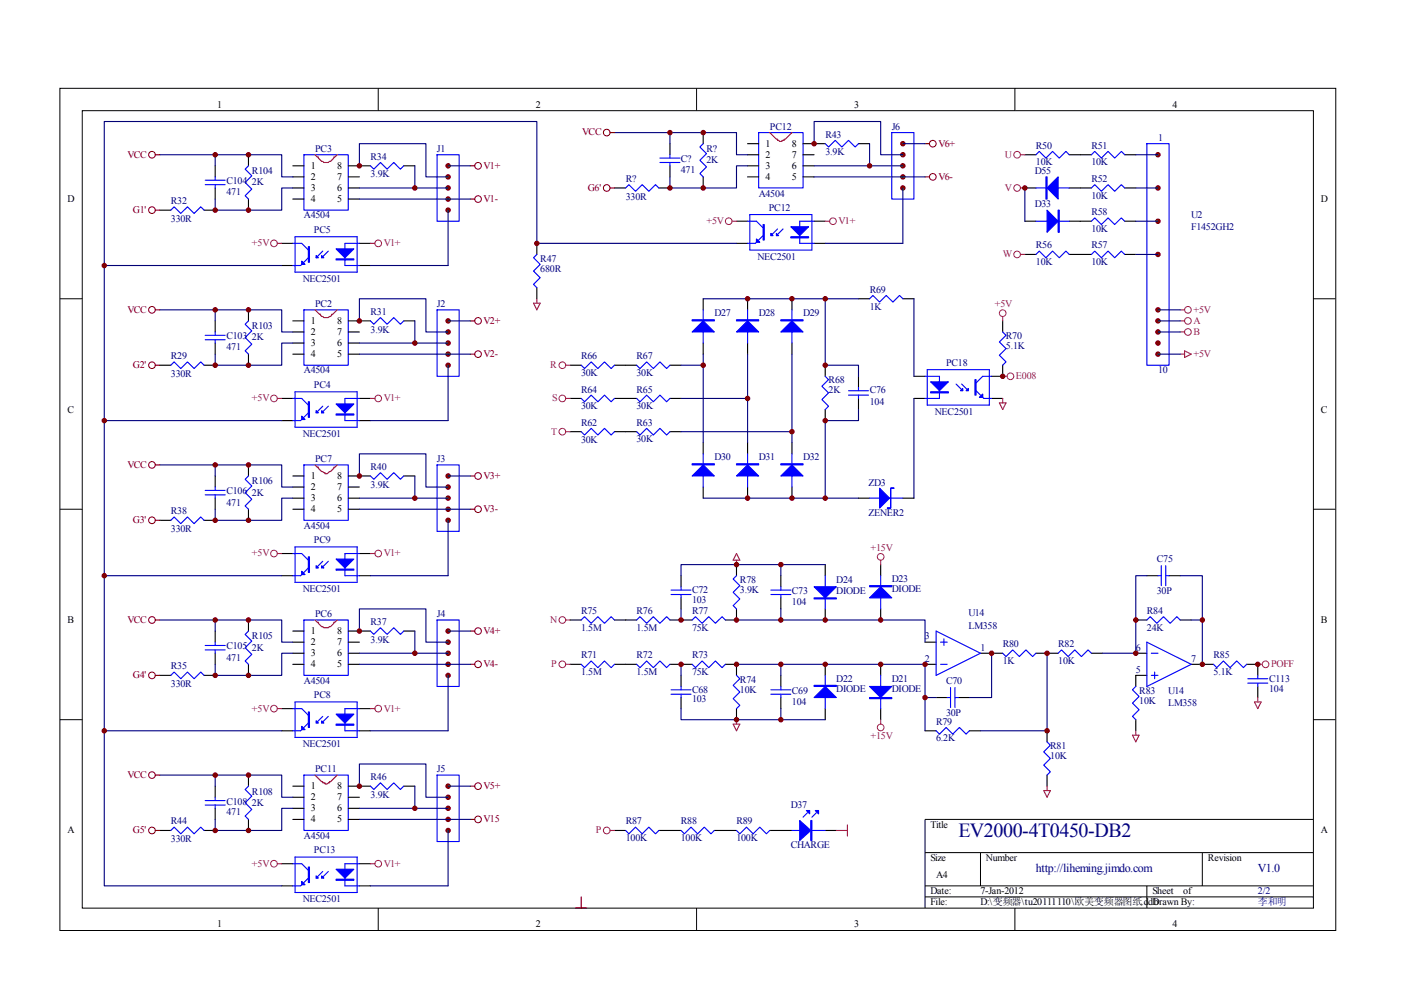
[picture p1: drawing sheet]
<svg xmlns="http://www.w3.org/2000/svg" width="297mm" height="210mm" viewBox="0 0 297 210" stroke-linecap="round" stroke-linejoin="round" font-family="sans-serif">
<g fill="none" stroke="#000" stroke-width=".21">
<path d="M12.7 18.7h270.5v178.6h-270.5zM80.2 18.7v4.7M147.7 18.7v4.7M215.2 18.7v4.7M17.4 23.5h261.1v169h-261.1zM12.7 63.3h4.7M278.4 63.3h4.7M12.7 108h4.7M278.4 108h4.7M12.7 152.6h4.7M278.4 152.6h4.7M278.4 173.7h-82.3v18.8"/>
<path d="M80.2 192.5v4.7M147.7 192.5v4.7M196.1 180.8h82.3M196.1 187.8h82.3M196.1 190.2h82.3M207.9 180.8v7M215.2 192.5v4.7M243.2 187.8v4.7M254.9 180.8v7"/>
</g>
<g fill="none" stroke="#00f" stroke-width=".23">
<path d="M43.5 38.2h4.2M43.5 39.2h4.2M45.6 37.5v.7M45.6 39.2v.7M52.7 35.2l-.7 .7 1.4 1.4-1.4 1.4 1.4 1.4-1.4 1.4 .7 .7M64.4 32.8h9.4v11.8h-9.4zM78.5 35.2l.8 .7 1.4-1.4 1.4 1.4 1.4-1.4 1.4 1.4 .7-.7M92.7 32.8h4.7v14.1h-4.7zM132.6 39.9l.7-.7 1.4 1.4 1.5-1.4 1.4 1.4 1.4-1.4 .7 .7M139.9 33.5h4.3M139.9 34.5h4.3M142 32.8v.7"/>
<path d="M142 34.5v.7M149.1 30.5l-.7 .7 1.4 1.4-1.4 1.4 1.4 1.4-1.4 1.4 .7 .7M160.9 28.1h9.4v11.8h-9.4zM175 30.5l.7 .7 1.4-1.4 1.4 1.4 1.4-1.4 1.4 1.4 .7-.7M189.1 28.1h4.7v14.1h-4.7zM219.6 32.8l.8-.7 1.4 1.4 1.4-1.4 1.4 1.4 1.4-1.4 .7 .7M219.6 39.9h7.1M231.4 32.8l.7-.7 1.4 1.4 1.4-1.4 1.4 1.4 1.4-1.4 .8 .7M231.4 39.9l.7-.7 1.4 1.4 1.4-1.4 1.4 1.4 1.4-1.4 .8 .7M243.2 30.5h4.7v46.9h-4.7zM36.2 44.6l.7-.7 1.4 1.4 1.4-1.4 1.5 1.4 1.4-1.4 .7 .7M62.1 51.6h1.9l1.4 1.4"/>
<path d="M62.6 50.2h13.1v7.5h-13.1zM65.4 54.7l-1.7 1.6h-1.6M68.4 53.2l-1.4 1.5M69.6 53.2l-1.4 1.5M76.2 51.6h-3.1v4.7h3.1M113.8 53.9l-.7 .8 1.4 1.4-1.4 1.4 1.4 1.4-1.4 1.4 .7 .7M158.5 46.9h1.9l1.4 1.4M159 45.5h13.1v7.5h-13.1zM161.8 50l-1.7 1.6h-1.6M164.9 48.5l-1.5 1.5M166 48.5l-1.4 1.5M172.6 46.9h-3v4.7h3"/>
<path d="M219.6 53.9l.8-.7 1.4 1.5 1.4-1.5 1.4 1.5 1.4-1.5 .7 .7M219.6 46.9h7.1M231.4 53.9l.7-.7 1.4 1.5 1.4-1.5 1.4 1.5 1.4-1.5 .8 .7M231.4 46.9l.7-.7 1.4 1.4 1.4-1.4 1.4 1.4 1.4-1.4 .8 .7M36.2 77.4l.7-.7 1.4 1.4 1.4-1.4 1.5 1.4 1.4-1.4 .7 .7M43.5 71.1h4.2M43.5 72h4.2M45.6 70.4v.7M45.6 72v.7M52.7 68l-.7 .7 1.4 1.5-1.4 1.4 1.4 1.4-1.4 1.4 .7 .7M64.4 65.7h9.4v11.7h-9.4zM78.5 68l.8 .7 1.4-1.4 1.4 1.4 1.4-1.4 1.4 1.4 .7-.7"/>
<path d="M92.7 65.7h4.7v14.1h-4.7zM123.2 77.4l.7 .7 1.4-1.4 1.5 1.4 1.4-1.4 1.4 1.4 .7-.7M135 77.4l.7 .7 1.4-1.4 1.4 1.4 1.4-1.4 1.4 1.4 .7-.7M149.1 65.7v7M158.5 65.7v7M167.9 65.7v7M175 79.8l.7 .7-1.4 1.4 1.4 1.4-1.4 1.4 1.4 1.4-.7 .7M184.4 63.3l.7-.7 1.4 1.4 1.4-1.4 1.4 1.4 1.4-1.4 .7 .7M196.1 79.8h3.1v4.7h-3.1M196.6 78.4h13.2v7.5h-13.2zM210.2 79.8h-1.8l-1.5 1.4M212.6 70.4l.7 .7-1.4 1.4 1.4 1.4-1.4 1.4 1.4 1.4-.7 .7"/>
<path d="M62.1 84.5h1.9l1.4 1.4M62.6 83.1h13.1v7.5h-13.1zM64.4 98.6h9.4v11.7h-9.4zM65.4 87.5l-1.7 1.7h-1.6M68.4 86.1l-1.4 1.4M69.6 86.1l-1.4 1.4M76.2 84.5h-3.1v4.7h3.1M92.7 98.6h4.7v14.1h-4.7zM123.2 91.5l.7 .7 1.4-1.4 1.5 1.4 1.4-1.4 1.4 1.4 .7-.7M123.2 84.5l.7 .7 1.4-1.4 1.5 1.4 1.4-1.4 1.4 1.4 .7-.7M135 91.5l.7 .7 1.4-1.4 1.4 1.4 1.4-1.4 1.4 1.4 .7-.7M135 84.5l.7 .7 1.4-1.4 1.4 1.4 1.4-1.4 1.4 1.4 .7-.7"/>
<path d="M149.1 96.2v7.1M158.5 96.2v7.1M167.9 96.2v7.1M179.9 82.8h4.2M179.9 83.8h4.2M182 82.1v.7M182 83.8v.7M202.7 81.4l1.4 1.4M203.9 81.4l1.4 1.4M206.9 82.8l1.7 1.7h1.6M36.2 110.3l.7-.7 1.4 1.4 1.4-1.4 1.5 1.4 1.4-1.4 .7 .7M43.5 104h4.2"/>
<path d="M43.5 104.9h4.2M45.6 103.3v.7M45.6 104.9v.7M52.7 100.9l-.7 .7 1.4 1.4-1.4 1.4 1.4 1.5-1.4 1.4 .7 .7M62.1 117.4h1.9l1.4 1.4M62.6 116h13.1v7.5h-13.1zM68.4 119l-1.4 1.4M69.6 119l-1.4 1.4M76.2 117.4h-3.1v4.7h3.1M78.5 100.9l.8 .7 1.4-1.4 1.4 1.4 1.4-1.4 1.4 1.4 .7-.7M184.4 105.6h7M246.2 119.9v4.3"/>
<path d="M247.2 119.9v4.3M43.5 136.9h4.2M43.5 137.8h4.2M45.6 136.2v.7M45.6 137.8v.7M52.7 133.8l-.7 .7 1.4 1.4-1.4 1.4 1.4 1.4-1.4 1.4 .7 .8M64.4 131.5h9.4v11.7h-9.4zM65.4 120.4l-1.7 1.7h-1.6M78.5 133.8l.8 .7 1.4-1.4 1.4 1.4 1.4-1.4 1.4 1.4 .7-.7M92.7 131.5h4.7v14h-4.7zM123.2 131.5l.7-.7 1.4 1.4 1.5-1.4 1.4 1.4 1.4-1.4 .7 .7M135 131.5l.7-.7 1.4 1.4 1.4-1.4 1.4 1.4 1.4-1.4 .7 .7"/>
<path d="M142.3 126.1h4.2M142.3 125.1h4.2M144.4 124.4v.7M144.4 126.1v.7M146.7 131.5l.7-.7 1.5 1.4 1.4-1.4 1.4 1.4 1.4-1.4 .7 .7M156.2 122.1l-.8 .7 1.5 1.4-1.5 1.4 1.5 1.4-1.5 1.4 .8 .7M163.4 126.1h4.3M163.4 125.1h4.3M165.6 124.4v.7M165.6 126.1v.7M175 122.1v7M186.7 122.1v7"/>
<path d="M198.5 133.8l9.4 4.7-9.4 4.7zM199.4 136.2h1.4M200.1 135.4v1.5M212.6 138.5l.7 .7 1.4-1.4 1.4 1.4 1.4-1.4 1.4 1.4 .7-.7M224.3 138.5l.8-.7 1.4 1.4 1.4-1.4 1.4 1.4 1.4-1.4 .7 .7M243.2 131.5l.7-.7 1.4 1.4 1.4-1.4 1.4 1.4 1.4-1.4 .7 .7M243.2 136.2l9.4 4.7-9.4 4.6zM244.1 138.5h1.4M245.5 122.1h.7M247.2 122.1h.7M36.2 143.2l.7-.7 1.4 1.4 1.4-1.4 1.5 1.4 1.4-1.4 .7 .7M62.1 150.2h1.9l1.4 1.5"/>
<path d="M62.6 148.8h13.1v7.6h-13.1zM65.4 153.3l-1.7 1.6h-1.6M68.4 151.9l-1.4 1.4M69.6 151.9l-1.4 1.4M76.2 150.2h-3.1v4.7h3.1M123.2 140.9l.7 .7 1.4-1.5 1.5 1.5 1.4-1.5 1.4 1.5 .7-.7M135 140.9l.7 .7 1.4-1.5 1.4 1.5 1.4-1.5 1.4 1.5 .7-.7M142.3 147.2h4.2M142.3 146.3h4.2M144.4 145.5v.8M144.4 147.2v.7M146.7 140.9l.7 .7 1.5-1.5 1.4 1.5 1.4-1.5 1.4 1.5 .7-.7"/>
<path d="M156.2 143.2l.7 .7-1.5 1.4 1.5 1.4-1.5 1.4 1.5 1.4-.7 .7M163.4 147.2h4.3M163.4 146.3h4.3M165.6 145.5v.8M165.6 147.2v.7M175 143.2v7M186.7 143.2v7M198.5 154.9l.7 .7 1.4-1.4 1.4 1.4 1.4-1.4 1.4 1.4 .7-.7M199.4 140.9h1.4M200.8 147.9h.7M201.5 145.8v4.2M202.5 147.9h.7"/>
<path d="M202.5 145.8v4.2M222 157.3l.7 .7-1.4 1.4 1.4 1.4-1.4 1.4 1.4 1.4-.7 .7M240.8 145.5l-.7 .8 1.4 1.4-1.4 1.4 1.4 1.4-1.4 1.4 .7 .7M244.1 143.2h1.4M244.8 142.5v1.4M257.3 140.9l.7 .7 1.4-1.5 1.4 1.5 1.4-1.5 1.4 1.5 .7-.7M264.6 143.9h4.2M264.6 144.8h4.2M266.7 143.2v.7M266.7 144.8v.7M36.2 176.1l.7-.7 1.4 1.4 1.4-1.4 1.5 1.4 1.4-1.4 .7 .7M43.5 169.7h4.2"/>
<path d="M43.5 170.7h4.2M45.6 169v.7M45.6 170.7v.7M52.7 166.7l-.7 .7 1.4 1.4-1.4 1.4 1.4 1.4-1.4 1.4 .7 .7M64.4 164.3h9.4v11.8h-9.4zM78.5 166.7l.8 .7 1.4-1.4 1.4 1.4 1.4-1.4 1.4 1.4 .7-.7M92.7 164.3h4.7v14.1h-4.7zM132.6 176.1l.7 .7 1.4-1.4 1.5 1.4 1.4-1.4 1.4 1.4 .7-.7M144.4 176.1l.7 .7 1.4-1.4 1.4 1.4 1.4-1.4 1.4 1.4 .7-.7M156.2 176.1l.7 .7 1.4-1.4 1.4 1.4 1.4-1.4 1.4 1.4 .7-.7M167.9 176.1h7.1M171.2 172.3l-.9 1"/>
<path d="M173.1 172.3l-1 1M62.1 183.1h1.9l1.4 1.4M62.6 181.7h13.1v7.5h-13.1zM65.4 186.2l-1.7 1.6h-1.6M68.4 184.8l-1.4 1.4M69.6 184.8l-1.4 1.4M76.2 183.1h-3.1v4.7h3.1"/>
</g>
<g fill="none" stroke="#000" stroke-width=".23">
<path d="M45.6 35.2v2.3M45.6 39.9v2.3M52.7 32.8v2.4M62.1 35.2h2.3M62.1 37.5h2.3M62.1 39.9h2.3M73.8 35.2h4.7M73.8 37.5h2.4M73.8 39.9h2.4M85.6 35.2h2.4M130.3 39.9h2.3M139.7 39.9h2.3"/>
<path d="M142 30.5v2.3M142 35.2v2.3M149.1 28.1v2.4M149.1 37.5v2.4M158.5 35.2h2.4M158.5 37.5h2.4M158.5 30.5h2.4M158.5 32.8h2.4M170.3 35.2h2.3M170.3 37.5h2.3M170.3 30.5h4.7M170.3 32.8h2.3"/>
<path d="M182 30.5h2.4M217.3 39.9h2.3M217.3 32.8h2.3M226.7 39.9h4.7M226.7 32.8h4.7M238.5 39.9h2.3M238.5 32.8h2.3M33.9 44.6h2.3M43.3 44.6h2.3M52.7 42.2v2.4M59.7 51.6h2.4M59.7 56.3h2.4"/>
<path d="M62.1 42.2h2.3M73.8 42.2h2.4M76.2 51.6h2.3M76.2 56.3h2.3M113.8 51.6v2.3M156.2 51.6h2.3M156.2 46.9h2.3M172.6 51.6h2.4M172.6 46.9h2.4M217.3 46.9h2.3M217.3 53.9h2.3M226.7 46.9h4.7"/>
<path d="M226.7 53.9h4.7M238.5 46.9h2.3M238.5 53.9h2.3M33.9 77.4h2.3M43.3 77.4h2.3M45.6 68v2.4M45.6 72.7v2.4M52.7 65.7v2.3M52.7 75.1v2.3M62.1 68h2.3M62.1 70.4h2.3M62.1 72.7h2.3"/>
<path d="M62.1 75.1h2.3M73.8 68h4.7M73.8 70.4h2.4M73.8 72.7h2.4M73.8 75.1h2.4M85.6 68h2.4M113.8 61v2.3M120.9 77.4h2.3M130.3 77.4h4.7M142 77.4h2.4M149.1 63.3v2.4M149.1 72.7v2.4"/>
<path d="M158.5 63.3v2.4M158.5 72.7v2.4M167.9 63.3v2.4M167.9 72.7v2.4M175 77.4v2.4M182 63.3h2.4M182 79.8v2.3M191.4 63.3h2.4M193.8 79.8h2.3M212.6 68v2.4M212.6 77.4v2.4h-2.4M52.7 98.6v2.3"/>
<path d="M59.7 84.5h2.4M59.7 89.2h2.4M76.2 84.5h2.3M76.2 89.2h2.3M120.9 84.5h2.3M120.9 91.5h2.3M130.3 84.5h4.7M130.3 91.5h4.7M142 84.5h2.4M142 91.5h2.4M149.1 93.9v2.3M158.5 93.9v2.3"/>
<path d="M167.9 93.9v2.3M175 86.8v2.4M182 84.5v2.3M193.8 84.5h2.3M210.2 84.5h2.4M33.9 110.3h2.3M43.3 110.3h2.3M45.6 100.9v2.4M45.6 105.6v2.4M52.7 108v2.3M59.7 117.4h2.4M62.1 100.9h2.3"/>
<path d="M62.1 103.3h2.3M62.1 105.6h2.3M62.1 108h2.3M73.8 100.9h4.7M73.8 103.3h2.4M73.8 105.6h2.4M73.8 108h2.4M76.2 117.4h2.3M85.6 100.9h2.4M149.1 103.3v2.3M156.2 119.7v2.4M158.5 103.3v2.3"/>
<path d="M167.9 103.3v2.3M175 119.7v2.4M182 105.6h2.4M186.7 119.7v2.4M191.4 105.6h2.4M45.6 133.8v2.4M45.6 138.5v2.4M52.7 131.5v2.3M59.7 122.1h2.4M62.1 133.8h2.3M62.1 136.2h2.3M62.1 138.5h2.3"/>
<path d="M73.8 133.8h4.7M73.8 136.2h2.4M73.8 138.5h2.4M76.2 122.1h2.3M85.6 133.8h2.4M120.9 131.5h2.3M130.3 131.5h4.7M142 131.5h4.7M144.4 122.1v2.3M144.4 126.8v2.3M156.2 129.1v2.4h-2.4M165.6 122.1v2.3"/>
<path d="M165.6 126.8v2.3M175 129.1v2.4M186.7 129.1v2.4M196.1 136.2h2.4M207.9 138.5h4.7M219.6 138.5h4.7M231.4 138.5h2.4M240.8 138.5h2.4M240.8 131.5h2.4M243.2 122.1h2.3M247.9 122.1h2.3M250.2 131.5h2.4"/>
<path d="M33.9 143.2h2.3M43.3 143.2h2.3M52.7 140.9v2.3M59.7 150.2h2.4M59.7 154.9h2.4M62.1 140.9h2.3M73.8 140.9h2.4M76.2 150.2h2.3M76.2 154.9h2.3M120.9 140.9h2.3M130.3 140.9h4.7M142 140.9h4.7"/>
<path d="M144.4 143.2v2.3M144.4 147.9v2.3M153.8 140.9h2.4v2.3M156.2 150.2v2.4M165.6 143.2v2.3M165.6 147.9v2.3M175 140.9v2.3M175 150.2v2.4M186.7 140.9v2.3M186.7 150.2v2.4M196.1 140.9h2.4M196.1 154.9h2.4"/>
<path d="M198.5 147.9h2.3M203.2 147.9h2.3M205.5 154.9h2.4M222 154.9v2.4M240.8 152.6v2.3M243.2 143.2h-2.4v2.3M252.6 140.9h4.7M264.3 140.9h2.4v2.3M266.7 145.5v2.4M33.9 176.1h2.3M43.3 176.1h2.3M45.6 166.7v2.3"/>
<path d="M45.6 171.4v2.3M52.7 164.3v2.4M52.7 173.7v2.4M62.1 166.7h2.3M62.1 169h2.3M62.1 171.4h2.3M62.1 173.7h2.3M73.8 166.7h4.7M73.8 169h2.4M73.8 171.4h2.4M73.8 173.7h2.4M85.6 166.7h2.4"/>
<path d="M130.3 176.1h2.3M139.7 176.1h4.7M151.4 176.1h4.8M163.2 176.1h4.7M175 176.1h2.3M222 164.3v2.4M59.7 183.1h2.4M59.7 187.8h2.4M76.2 183.1h2.3M76.2 187.8h2.3"/>
</g>
<path d="M66.8 32.8l.5 .5h.2a1.74 1.74 0 0 0 1.6 1.2 1.74 1.74 0 0 0 1.7-1.2h.2l.5-.5M163.2 28.1l1.4 1.4h.3v.3l.4 .2h.5v-.2h.5v-.3h.2l1.4-1.4M66.8 65.7l.9 .9h.3a1.17 1.17 0 0 0 1.8 .5h.3l.2-.5h.2l1-.9M66.8 98.6l.5 .4h.2v.3l.7 .7 .7 .2v.2a.75 .75 0 0 0 .9-.4h.3l.7-.7v-.3h.2l.5-.4M66.8 131.5l.5 .4h.2a1.74 1.74 0 0 0 1.6 1.2 1.74 1.74 0 0 0 1.7-1.2h.2l.5-.4M66.8 164.3l1.4 1.4h.2v.3h.5v.2h.5l.4-.2v-.3h.3l1.4-1.4" fill="none" stroke="#f00" stroke-width=".23"/>
<g fill="none" stroke="#000080" stroke-width=".23">
<path d="M33.9 32.8h25.8v4.7h2.4M45.6 32.8v2.4M62.1 39.9h-2.4v4.7h-14.1v-2.4M76.2 35.2v-4.7h14.1v7h4.7M76.2 39.9h18.8M88 35.2v4.7M95 35.2h4.7M130.3 28.1h25.9v4.7h2.3M142 28.1v2.4M158.5 35.2h-2.3v4.7h-14.2v-2.4M172.6 30.5v-4.7h14.1v7h4.7M172.6 35.2h18.8"/>
<path d="M172.6 37.5h23.5M184.4 30.5v4.7M191.4 30.5h4.7M191.4 39.9v11.7h-16.4M217.3 39.9v7M240.8 39.9h4.7M240.8 32.8h4.7M59.7 56.3h-37.6v131.5h37.6M76.2 42.2h23.5M95 44.6v11.7h-16.5M156.2 51.6h-42.4v-25.8h-91.7v30.5M240.8 46.9h4.7"/>
<path d="M240.8 53.9h4.7M33.9 65.7h25.8v4.7h2.4M45.6 65.7v2.3M62.1 72.7h-2.4v4.7h-14.1v-2.3M76.2 68v-4.7h14.1v7.1h4.7M76.2 75.1h23.5M76.2 72.7h18.8M88 68v4.7M95 77.4v11.8h-16.5M95 68h4.7M144.4 77.4h4.7M149.1 63.3h32.9"/>
<path d="M149.1 75.1v18.8M158.5 75.1v18.8M167.9 75.1v18.8M175 63.3v14.1h7v2.4M193.8 63.3v16.5M245.5 75.1h4.7M245.5 68h4.7M245.5 65.7h4.7M245.5 70.4h4.7M22.1 89.2h37.6M33.9 98.6h25.8v4.7h2.4M45.6 98.6v2.3"/>
<path d="M144.4 84.5h14.1M144.4 91.5h23.5M182 86.8v2.4h-7v16.4M193.8 84.5v21.1M62.1 105.6h-2.4v4.7h-14.1v-2.3M76.2 100.9v-4.7h14.1v7.1h4.7M76.2 108h23.5M76.2 105.6h18.8M88 100.9v4.7M95 110.3v11.8h-16.5M95 100.9h4.7M149.1 105.6h32.9"/>
<path d="M165.6 119.7v2.4M175 119.7h-30.6v2.4M22.1 122.1h37.6M33.9 131.5h25.8v4.7h2.4M45.6 131.5v2.3M62.1 138.5h-2.4v4.7h-14.1v-2.3M76.2 133.8v-4.7h14.1v7.1h4.7M76.2 138.5h18.8M88 133.8v4.7M95 133.8h4.7M144.4 129.1v2.4M156.2 131.5h39.9v4.7"/>
<path d="M165.6 129.1v2.4M210.2 138.5v9.4h-4.7M222 138.5v16.4h-14.1M243.2 122.1h-2.4v16.4h-7M250.2 122.1h4.7v18.8M252.6 131.5h2.3M22.1 154.9h37.6M76.2 140.9h23.5M95 143.2v11.7h-16.5M144.4 150.2v2.4h30.6M144.4 140.9v2.3M156.2 140.9h39.9v14"/>
<path d="M165.6 140.9v2.3M165.6 150.2v2.4M196.1 147.9h2.4M33.9 164.3h25.8v4.7h2.4M45.6 164.3v2.4M62.1 171.4h-2.4v4.7h-14.1v-2.4M76.2 166.7v-4.7h14.1v7h4.7M76.2 173.7h23.5M76.2 171.4h18.8M88 166.7v4.7M95 176.1v11.7h-16.5M95 166.7h4.7"/>
</g>
<g fill="none" stroke="#800000" stroke-width=".21">
<circle cx="32.2" cy="32.8" r=".71"/>
<circle cx="101.4" cy="35.2" r=".71"/>
<circle cx="128.6" cy="39.9" r=".7"/>
<circle cx="128.6" cy="28.1" r=".7"/>
<circle cx="197.8" cy="30.5" r=".71"/>
<circle cx="197.8" cy="37.5" r=".71"/>
<circle cx="32.2" cy="44.6" r=".71"/>
<circle cx="101.4" cy="42.2" r=".7"/>
<circle cx="32.2" cy="65.7" r=".71"/>
<circle cx="32.2" cy="77.4" r=".71"/>
<circle cx="101.4" cy="68" r=".71"/>
<circle cx="101.4" cy="75.1" r=".7"/>
<circle cx="32.2" cy="98.6" r=".71"/>
<circle cx="32.2" cy="110.3" r=".71"/>
<circle cx="101.4" cy="100.9" r=".7"/>
<circle cx="101.4" cy="108" r=".7"/>
<circle cx="32.2" cy="131.5" r=".71"/>
<circle cx="101.4" cy="133.8" r=".7"/>
<circle cx="32.2" cy="143.2" r=".71"/>
<circle cx="101.4" cy="140.8" r=".71"/>
<circle cx="32.2" cy="176.1" r=".71"/>
<circle cx="32.2" cy="164.3" r=".71"/>
<circle cx="101.4" cy="173.7" r=".71"/>
<circle cx="101.4" cy="166.7" r=".7"/>
</g>
<g fill="none" stroke="#800000" stroke-width=".23">
<path d="M32.9 32.8h1M99.7 35.2h1M129.3 28.1h1M129.3 39.9h1M196.1 30.5h1M196.1 37.5h1M32.9 44.6h1M99.7 42.2h1M32.9 65.7h1M32.9 77.4h1M99.7 68h1M99.7 75.1h1"/>
<path d="M32.9 98.6h1M32.9 110.3h1M99.7 100.9h1M99.7 108h1M32.9 131.5h1M99.7 133.8h1M32.9 143.2h1M99.7 140.9h1M32.9 164.3h1M32.9 176.1h1M99.7 166.7h1M99.7 173.7h1"/>
<path d="M122.1 192.5h2.3M123.2 190.2v2.3"/>
</g>
<g fill="#800000" stroke="#800000" stroke-width=".21">
<circle cx="95" cy="35.2" r=".47"/>
<circle cx="95" cy="37.5" r=".47"/>
<circle cx="95" cy="39.9" r=".47"/>
<circle cx="95" cy="42.2" r=".47"/>
<circle cx="95" cy="44.6" r=".47"/>
<circle cx="95" cy="68" r=".47"/>
<circle cx="95" cy="70.4" r=".47"/>
<circle cx="95" cy="72.7" r=".47"/>
<circle cx="95" cy="75.1" r=".47"/>
<circle cx="95" cy="77.4" r=".47"/>
<circle cx="95" cy="100.9" r=".47"/>
<circle cx="95" cy="103.3" r=".47"/>
<circle cx="95" cy="105.6" r=".47"/>
<circle cx="95" cy="108" r=".47"/>
<circle cx="95" cy="110.3" r=".47"/>
<circle cx="95" cy="133.8" r=".47"/>
<circle cx="95" cy="136.2" r=".47"/>
<circle cx="95" cy="138.5" r=".47"/>
<circle cx="95" cy="140.8" r=".47"/>
<circle cx="95" cy="143.2" r=".47"/>
<circle cx="95" cy="166.7" r=".47"/>
<circle cx="95" cy="169" r=".47"/>
<circle cx="95" cy="171.4" r=".47"/>
<circle cx="95" cy="173.7" r=".47"/>
<circle cx="95" cy="176.1" r=".47"/>
<circle cx="191.4" cy="30.5" r=".47"/>
<circle cx="191.4" cy="32.8" r=".47"/>
<circle cx="191.4" cy="35.2" r=".47"/>
<circle cx="191.4" cy="37.5" r=".47"/>
<circle cx="191.4" cy="39.9" r=".47"/>
<circle cx="172.6" cy="30.5" r=".47"/>
<circle cx="149.1" cy="39.9" r=".47"/>
<circle cx="149.1" cy="28.1" r=".47"/>
<circle cx="142" cy="39.9" r=".47"/>
<circle cx="142" cy="28.1" r=".47"/>
<circle cx="184.4" cy="35.2" r=".47"/>
<circle cx="76.2" cy="35.2" r=".47"/>
<circle cx="52.7" cy="44.6" r=".47"/>
<circle cx="52.7" cy="32.8" r=".47"/>
<circle cx="45.6" cy="44.6" r=".47"/>
<circle cx="45.6" cy="32.8" r=".47"/>
<circle cx="88" cy="39.9" r=".47"/>
<circle cx="76.2" cy="68" r=".47"/>
<circle cx="45.6" cy="77.4" r=".47"/>
<circle cx="45.6" cy="65.7" r=".47"/>
<circle cx="88" cy="72.7" r=".47"/>
<circle cx="76.2" cy="100.9" r=".47"/>
<circle cx="52.7" cy="110.3" r=".47"/>
<circle cx="52.7" cy="98.6" r=".47"/>
<circle cx="45.6" cy="110.3" r=".47"/>
<circle cx="45.6" cy="98.6" r=".47"/>
<circle cx="88" cy="105.6" r=".47"/>
<circle cx="76.2" cy="133.8" r=".47"/>
<circle cx="52.7" cy="143.2" r=".47"/>
<circle cx="52.7" cy="131.5" r=".47"/>
<circle cx="45.6" cy="143.2" r=".47"/>
<circle cx="45.6" cy="131.5" r=".47"/>
<circle cx="88" cy="138.5" r=".47"/>
<circle cx="76.2" cy="166.7" r=".47"/>
<circle cx="52.7" cy="176.1" r=".47"/>
<circle cx="52.7" cy="164.3" r=".47"/>
<circle cx="45.6" cy="176.1" r=".47"/>
<circle cx="45.6" cy="164.3" r=".47"/>
<circle cx="88" cy="171.4" r=".47"/>
<circle cx="22.1" cy="56.3" r=".47"/>
<circle cx="113.8" cy="51.6" r=".47"/>
<circle cx="52.7" cy="77.4" r=".47"/>
<circle cx="52.7" cy="65.7" r=".47"/>
<circle cx="158.5" cy="63.3" r=".47"/>
<circle cx="158.5" cy="105.6" r=".47"/>
<circle cx="149.1" cy="77.4" r=".47"/>
<circle cx="158.5" cy="84.5" r=".47"/>
<circle cx="167.9" cy="91.5" r=".47"/>
<circle cx="167.9" cy="63.3" r=".47"/>
<circle cx="167.9" cy="105.6" r=".47"/>
<circle cx="212.6" cy="79.8" r=".47"/>
<circle cx="175" cy="89.2" r=".47"/>
<circle cx="175" cy="105.6" r=".47"/>
<circle cx="175" cy="77.4" r=".47"/>
<circle cx="175" cy="63.3" r=".47"/>
<circle cx="210.2" cy="138.5" r=".47"/>
<circle cx="222" cy="138.5" r=".47"/>
<circle cx="222" cy="154.9" r=".47"/>
<circle cx="240.8" cy="131.5" r=".47"/>
<circle cx="240.8" cy="138.5" r=".47"/>
<circle cx="196.1" cy="147.9" r=".47"/>
<circle cx="254.9" cy="131.5" r=".47"/>
<circle cx="156.1" cy="140.8" r=".47"/>
<circle cx="196.1" cy="140.8" r=".47"/>
<circle cx="156.1" cy="131.5" r=".47"/>
<circle cx="175" cy="131.5" r=".47"/>
<circle cx="175" cy="140.8" r=".47"/>
<circle cx="186.7" cy="140.8" r=".47"/>
<circle cx="254.9" cy="140.8" r=".47"/>
<circle cx="266.7" cy="140.8" r=".47"/>
<circle cx="165.6" cy="131.5" r=".47"/>
<circle cx="165.6" cy="119.7" r=".47"/>
<circle cx="165.6" cy="140.8" r=".47"/>
<circle cx="165.6" cy="152.6" r=".47"/>
<circle cx="186.7" cy="131.5" r=".47"/>
<circle cx="156.1" cy="119.7" r=".47"/>
<circle cx="144.4" cy="131.5" r=".47"/>
<circle cx="144.4" cy="140.8" r=".47"/>
<circle cx="156.1" cy="152.6" r=".47"/>
<circle cx="245.5" cy="32.8" r=".47"/>
<circle cx="245.5" cy="39.9" r=".47"/>
<circle cx="245.5" cy="46.9" r=".47"/>
<circle cx="245.5" cy="53.9" r=".47"/>
<circle cx="245.5" cy="65.7" r=".47"/>
<circle cx="245.5" cy="68" r=".47"/>
<circle cx="245.5" cy="70.4" r=".47"/>
<circle cx="245.5" cy="72.7" r=".47"/>
<circle cx="245.5" cy="75.1" r=".47"/>
<circle cx="217.3" cy="39.9" r=".47"/>
<circle cx="22.1" cy="89.2" r=".47"/>
<circle cx="22.1" cy="122.1" r=".47"/>
<circle cx="22.1" cy="154.9" r=".47"/>
</g>
<g fill="#00f" stroke="#00f" stroke-width=".23">
<path d="M71.3 52.8h3.7l-1.9 1.9z"/>
<path d="M67 54.2l.5 .5h-.5z"/>
<path d="M68.2 54.2l.5 .5h-.5z"/>
<path d="M64 55.4l.7 .7h-.7z"/>
<path d="M71.3 85.7h3.7l-1.9 1.8z"/>
<path d="M67 87.1l.5 .4h-.5z"/>
<path d="M68.2 87.1l.5 .4h-.5z"/>
<path d="M64 88.2l.7 .7h-.7z"/>
<path d="M71.3 118.5h3.7l-1.9 1.9z"/>
<path d="M67 119.9l.5 .5h-.5z"/>
<path d="M68.2 119.9l.5 .5h-.5z"/>
<path d="M64 121.1l.7 .7h-.7z"/>
<path d="M71.3 151.4h3.7l-1.9 1.9z"/>
<path d="M67 152.8l.5 .5h-.5z"/>
<path d="M68.2 152.8l.5 .5h-.5z"/>
<path d="M64 154l.7 .7h-.7z"/>
<path d="M71.3 184.3h3.7l-1.9 1.9z"/>
<path d="M67 185.7l.5 .5h-.5z"/>
<path d="M68.2 185.7l.5 .5h-.5z"/>
<path d="M64 186.9l.7 .7h-.7z"/>
<path d="M167.7 48.1h3.7l-1.8 1.9z"/>
<path d="M163.4 49.5l.5 .5h-.5z"/>
<path d="M164.6 49.5l.5 .5h-.5z"/>
<path d="M160.4 50.7l.7 .7h-.7z"/>
<path d="M149.1 68l2.3 2.4h-4.7z"/>
<path d="M158.5 68l2.4 2.4h-4.7z"/>
<path d="M165.6 70.4l2.3-2.4 2.4 2.4z"/>
<path d="M146.7 100.9l2.4-2.3 2.3 2.3z"/>
<path d="M156.2 100.9l2.3-2.3 2.4 2.3z"/>
<path d="M165.6 100.9l2.3-2.3 2.4 2.3z"/>
<path d="M197.3 81h3.8l-1.9 1.8z"/>
<path d="M205.3 82.4v.4h-.5z"/>
<path d="M204.1 82.4v.4h-.5z"/>
<path d="M208.4 83.5v.7h-.7z"/>
<path d="M186.5 103.5l2.1 2.1-2.1 2.1z"/>
<path d="M172.6 124.4h4.7l-2.3 2.4z"/>
<path d="M184.4 126.8l2.3-2.4 2.4 2.4z"/>
<path d="M172.6 147.9l2.4-2.4 2.3 2.4z"/>
<path d="M184.4 145.5h4.7l-2.4 2.4z"/>
<path d="M224.3 37.5v4.7l-2.3-2.3z"/>
<path d="M222 44.6l2.3 2.3-2.3 2.4z"/>
<path d="M169.6 174l2.3 2.1-2.3 2.1z"/>
<path d="M172.8 171.9h.8v.7z"/>
<path d="M171 171.9h.7v.7z"/>
<path d="M71.3 54.9h3.7v.2h-3.7z" fill-rule="evenodd"/>
<path d="M65.4 52.3h.2v3.3h-.2z" fill-rule="evenodd"/>
<path d="M71.3 87.8h3.7v.2h-3.7z" fill-rule="evenodd"/>
<path d="M65.4 85.2h.2v3.3h-.2z" fill-rule="evenodd"/>
<path d="M71.3 120.7h3.7v.2h-3.7z" fill-rule="evenodd"/>
<path d="M65.4 118.1h.2v3.3h-.2z" fill-rule="evenodd"/>
<path d="M71.3 153.5h3.7v.3h-3.7z" fill-rule="evenodd"/>
<path d="M65.4 150.9h.2v3.3h-.2z" fill-rule="evenodd"/>
<path d="M71.3 186.4h3.7v.3h-3.7z" fill-rule="evenodd"/>
<path d="M65.4 183.8h.2v3.3h-.2z" fill-rule="evenodd"/>
<path d="M167.7 50.2h3.7v.2h-3.7z" fill-rule="evenodd"/>
<path d="M161.8 47.6h.2v3.3h-.2z" fill-rule="evenodd"/>
<path d="M146.7 67.8h4.7v.2h-4.7z" fill-rule="evenodd"/>
<path d="M156.2 67.8h4.7v.2h-4.7z" fill-rule="evenodd"/>
<path d="M165.6 67.8h4.7v.2h-4.7z" fill-rule="evenodd"/>
<path d="M146.7 98.3h4.7v.3h-4.7z" fill-rule="evenodd"/>
<path d="M156.2 98.3h4.7v.3h-4.7z" fill-rule="evenodd"/>
<path d="M165.6 98.3h4.7v.3h-4.7z" fill-rule="evenodd"/>
<path d="M197.3 83.1h3.8v.2h-3.8z" fill-rule="evenodd"/>
<path d="M206.7 80.5h.2v3.3h-.2z" fill-rule="evenodd"/>
<path d="M188.8 103.5v4.2h-.7h.7v-4.2h.7z" fill-rule="evenodd"/>
<path d="M172.6 126.8h4.7v.2h-4.7z" fill-rule="evenodd"/>
<path d="M184.4 124.2h4.7v.2h-4.7z" fill-rule="evenodd"/>
<path d="M172.6 145.3h4.7v.2h-4.7z" fill-rule="evenodd"/>
<path d="M184.4 147.9h4.7v.2h-4.7z" fill-rule="evenodd"/>
<path d="M221.8 37.5h.2v4.7h-.2z" fill-rule="evenodd"/>
<path d="M224.3 44.6h.3v4.7h-.3z" fill-rule="evenodd"/>
<path d="M171.9 174h.2v4.2h-.2z" fill-rule="evenodd"/>
</g>
<g fill="none" stroke="#a1006a" stroke-width=".21">
<circle cx="215.6" cy="32.8" r=".71"/>
<circle cx="215.6" cy="39.9" r=".7"/>
<circle cx="58.1" cy="51.6" r=".71"/>
<circle cx="80.2" cy="51.6" r=".71"/>
<circle cx="154.5" cy="46.9" r=".71"/>
<circle cx="176.6" cy="46.9" r=".7"/>
<circle cx="215.6" cy="53.9" r=".7"/>
<circle cx="119.2" cy="77.4" r=".71"/>
<circle cx="212.6" cy="66.4" r=".71"/>
<circle cx="214.2" cy="79.8" r=".71"/>
<circle cx="251.9" cy="68" r=".71"/>
<circle cx="251.9" cy="65.7" r=".71"/>
<circle cx="251.9" cy="70.4" r=".71"/>
<circle cx="58.1" cy="84.5" r=".7"/>
<circle cx="80.2" cy="84.5" r=".71"/>
<circle cx="119.2" cy="91.5" r=".71"/>
<circle cx="119.2" cy="84.5" r=".71"/>
<circle cx="58.1" cy="117.4" r=".7"/>
<circle cx="80.2" cy="117.4" r=".71"/>
<circle cx="186.7" cy="118.1" r=".71"/>
<circle cx="119.2" cy="131.5" r=".71"/>
<circle cx="58.1" cy="150.2" r=".7"/>
<circle cx="80.2" cy="150.2" r=".71"/>
<circle cx="119.2" cy="140.8" r=".71"/>
<circle cx="186.7" cy="154.2" r=".71"/>
<circle cx="268.3" cy="140.8" r=".71"/>
<circle cx="128.6" cy="176.1" r=".71"/>
<circle cx="58.1" cy="183.1" r=".7"/>
<circle cx="80.2" cy="183.1" r=".71"/>
</g>
<g fill="none" stroke="#a1006a" stroke-width=".23">
<path d="M216.3 32.8h1M216.3 39.9h1M58.8 51.6h.9M78.5 51.6h1M155.2 46.9h1M175 46.9h.9M216.3 53.9h1M113.1 64.3h1.4l-.7 1.4zM113.8 63.3v1M119.9 77.4h1M212.6 67.1v.9M212.6 79.8h.9"/>
<path d="M250.2 65.7h1M250.2 75.1h1M250.2 68h1M250.2 70.4h1M251.2 74.4l1.4 .7-1.4 .7zM58.8 84.5h.9M78.5 84.5h1M119.9 84.5h1M119.9 91.5h1M211.9 85.4h1.4l-.7 1.4zM212.6 84.5v.9M58.8 117.4h.9"/>
<path d="M78.5 117.4h1M156.2 117.4l.7 1.4h-1.5zM156.2 118.8v.9M186.7 118.8v.9M119.9 131.5h1M58.8 150.2h.9M78.5 150.2h1M119.9 140.9h1M155.4 153.5h1.5l-.7 1.4zM156.2 152.6v.9M186.7 152.6v.9M240.1 155.9h1.4l-.7 1.4z"/>
<path d="M240.8 154.9v1M266 148.8h1.4l-.7 1.4zM266.7 140.9h.9M266.7 147.9v.9M129.3 176.1h1M177.3 176.1h2.4M179.7 174.9v2.4M221.3 167.6h1.4l-.7 1.4zM222 166.7v.9M58.8 183.1h.9M78.5 183.1h1"/>
</g>
<text font-size="4.2" fill="#000080" x="203.2" y="177.4">EV2000-4T0450-DB2</text>
<g font-size="2.5" fill="#000080">
<text x="219.6" y="184.8">http://liheming.jimdo.com</text>
<text x="266.7" y="184.8">V1.0</text>
</g>
<g font-size="2.1">
<text x="46.1" y="22.9">1</text>
<text x="113.6" y="22.9">2</text>
<text x="181.1" y="22.9">3</text>
<text x="248.6" y="22.9">4</text>
<text x="65.9" y="35.7">1</text>
<text x="71.5" y="35.7">8</text>
<text x="162.3" y="31.1">1</text>
<text x="162.3" y="33.5">2</text>
<text x="162.3" y="35.7">3</text>
<text x="167.9" y="35.7">6</text>
<text x="167.9" y="33.5">7</text>
<text x="167.9" y="31.1">8</text>
<text x="65.9" y="38.1">2</text>
<text x="65.9" y="40.5">3</text>
<text x="71.5" y="40.5">6</text>
<text x="71.5" y="38.1">7</text>
<text x="162.3" y="38.1">4</text>
<text x="167.9" y="38.1">5</text>
<text x="14.3" y="42.8">D</text>
<text x="65.9" y="42.8">4</text>
<text x="71.5" y="42.8">5</text>
<text x="280.1" y="42.8">D</text>
<text x="65.9" y="68.7">1</text>
<text x="65.9" y="71">2</text>
<text x="71.5" y="71">7</text>
<text x="71.5" y="68.7">8</text>
<text x="65.9" y="73.3">3</text>
<text x="65.9" y="75.7">4</text>
<text x="71.5" y="75.7">5</text>
<text x="71.5" y="73.3">6</text>
<text x="14.3" y="87.5">C</text>
<text x="280.1" y="87.5">C</text>
<text x="65.9" y="101.5">1</text>
<text x="71.5" y="101.5">8</text>
<text x="65.9" y="103.9">2</text>
<text x="65.9" y="106.2">3</text>
<text x="71.5" y="106.2">6</text>
<text x="71.5" y="103.9">7</text>
<text x="65.9" y="108.6">4</text>
<text x="71.5" y="108.6">5</text>
<text x="14.3" y="132.1">B</text>
<text x="65.9" y="134.4">1</text>
<text x="65.9" y="136.8">2</text>
<text x="71.5" y="136.8">7</text>
<text x="71.5" y="134.4">8</text>
<text x="280.1" y="132.1">B</text>
<text x="65.9" y="139.1">3</text>
<text x="65.9" y="141.5">4</text>
<text x="71.5" y="141.5">5</text>
<text x="71.5" y="139.1">6</text>
<text x="65.9" y="167.3">1</text>
<text x="71.5" y="167.3">8</text>
<text x="65.9" y="169.6">2</text>
<text x="65.9" y="172">3</text>
<text x="71.5" y="172">6</text>
<text x="71.5" y="169.6">7</text>
<text x="14.3" y="176.7">A</text>
<text x="65.9" y="174.3">4</text>
<text x="71.5" y="174.3">5</text>
<text x="197.3" y="175.5">Title</text>
<text x="280.1" y="176.7">A</text>
<text x="197.3" y="182.6">Size</text>
<text x="209" y="182.6">Number</text>
<text x="256.1" y="182.6">Revision</text>
<text x="197.3" y="189.6">Date:</text>
<text x="197.3" y="192">File:</text>
<text x="198.5" y="186.1">A4</text>
<text x="207.9" y="189.6">7-Jan-2012</text>
<text x="207.9" y="192">D:\变频器\tu20111110\欧美变频器图纸.ddb</text>
<text x="244.3" y="189.6">Sheet</text>
<text x="244.3" y="192">Drawn By:</text>
<text x="250.9" y="189.6">of</text>
<text x="46.1" y="196.6">1</text>
<text x="113.6" y="196.6">2</text>
<text x="181.1" y="196.6">3</text>
<text x="248.6" y="196.6">4</text>
</g>
<g font-size="2.1" fill="#800000">
<text x="123.4" y="28.7">VCC</text>
<text x="27" y="33.5">VCC</text>
<text x="102.5" y="35.7">V1+</text>
<text x="199" y="31.1">V6+</text>
<text x="124.6" y="40.5">G6'</text>
<text x="199" y="38.1">V6-</text>
<text x="28.2" y="45.1">G1'</text>
<text x="102.5" y="42.8">V1-</text>
<text x="27" y="66.3">VCC</text>
<text x="102.5" y="68.7">V2+</text>
<text x="102.5" y="75.7">V2-</text>
<text x="28.2" y="78.1">G2'</text>
<text x="27" y="99.2">VCC</text>
<text x="102.5" y="101.5">V3+</text>
<text x="28.2" y="110.9">G3'</text>
<text x="102.5" y="108.6">V3-</text>
<text x="27" y="132.1">VCC</text>
<text x="102.5" y="134.4">V4+</text>
<text x="28.2" y="143.8">G4'</text>
<text x="102.5" y="141.5">V4-</text>
<text x="27" y="164.9">VCC</text>
<text x="102.5" y="167.3">V5+</text>
<text x="28.2" y="176.7">G5'</text>
<text x="102.5" y="174.3">V15</text>
</g>
<g font-size="2.1" fill="#000080">
<text x="163.2" y="27.5">PC12</text>
<text x="175" y="29.2">R43</text>
<text x="189.1" y="27.5">J6</text>
<text x="245.5" y="29.9">1</text>
<text x="66.8" y="32.3">PC3</text>
<text x="78.6" y="33.9">R34</text>
<text x="92.6" y="32.3">J1</text>
<text x="144.4" y="34.4">C?</text>
<text x="149.8" y="32.3">R?</text>
<text x="149.8" y="34.6">2K</text>
<text x="175" y="32.9">3.9K</text>
<text x="219.6" y="31.5">R50</text>
<text x="219.6" y="35.1">10K</text>
<text x="231.4" y="31.5">R51</text>
<text x="231.4" y="35.1">10K</text>
<text x="48" y="39">C104</text>
<text x="48" y="41.4">471</text>
<text x="53.4" y="36.9">R104</text>
<text x="53.4" y="39.3">2K</text>
<text x="78.6" y="37.6">3.9K</text>
<text x="132.7" y="38.6">R?</text>
<text x="144.4" y="36.7">471</text>
<text x="160.9" y="41.7">A4504</text>
<text x="219.4" y="36.9">D55</text>
<text x="231.4" y="38.6">R52</text>
<text x="36.2" y="43.3">R32</text>
<text x="36.2" y="47">330R</text>
<text x="64.4" y="46.3">A4504</text>
<text x="132.7" y="42.3">330R</text>
<text x="163" y="44.7">PC12</text>
<text x="219.4" y="44">D33</text>
<text x="231.4" y="42.1">10K</text>
<text x="231.4" y="45.6">R58</text>
<text x="252.6" y="46.3">U2</text>
<text x="66.5" y="49.4">PC5</text>
<text x="219.6" y="52.7">R56</text>
<text x="231.4" y="52.7">R57</text>
<text x="231.4" y="49.1">10K</text>
<text x="252.6" y="48.7">F1452GH2</text>
<text x="64.2" y="59.7">NEC2501</text>
<text x="114.6" y="55.5">R47</text>
<text x="114.6" y="57.6">680R</text>
<text x="160.6" y="55">NEC2501</text>
<text x="219.6" y="56.2">10K</text>
<text x="231.4" y="56.2">10K</text>
<text x="66.8" y="65.1">PC2</text>
<text x="92.6" y="65.1">J2</text>
<text x="184.4" y="62.1">R69</text>
<text x="184.4" y="65.6">1K</text>
<text x="48" y="71.9">C103</text>
<text x="53.4" y="69.8">R103</text>
<text x="78.6" y="66.7">R31</text>
<text x="78.6" y="70.5">3.9K</text>
<text x="151.5" y="67">D27</text>
<text x="160.9" y="67">D28</text>
<text x="170.3" y="67">D29</text>
<text x="213.3" y="71.9">R70</text>
<text x="36.2" y="76.1">R29</text>
<text x="48" y="74.3">471</text>
<text x="53.4" y="72.2">2K</text>
<text x="123.2" y="76.1">R66</text>
<text x="135" y="76.1">R67</text>
<text x="200.6" y="77.6">PC18</text>
<text x="213.3" y="74">5.1K</text>
<text x="36.2" y="79.9">330R</text>
<text x="64.4" y="79.2">A4504</text>
<text x="66.5" y="82.3">PC4</text>
<text x="123.2" y="83.2">R64</text>
<text x="123.2" y="79.7">30K</text>
<text x="135" y="83.2">R65</text>
<text x="135" y="79.7">30K</text>
<text x="175.7" y="81.3">R68</text>
<text x="175.7" y="83.4">2K</text>
<text x="184.4" y="83.4">C76</text>
<text x="245.5" y="79.2">10</text>
<text x="123.2" y="86.7">30K</text>
<text x="135" y="86.7">30K</text>
<text x="184.4" y="85.8">104</text>
<text x="198.2" y="87.9">NEC2501</text>
<text x="64.2" y="92.6">NEC2501</text>
<text x="123.2" y="90.3">R62</text>
<text x="123.2" y="94">30K</text>
<text x="135" y="90.3">R63</text>
<text x="135" y="93.7">30K</text>
<text x="66.8" y="98">PC7</text>
<text x="78.6" y="99.7">R40</text>
<text x="92.6" y="98">J3</text>
<text x="151.5" y="97.6">D30</text>
<text x="160.9" y="97.6">D31</text>
<text x="170.3" y="97.6">D32</text>
<text x="48" y="104.8">C106</text>
<text x="48" y="107.2">471</text>
<text x="53.4" y="102.7">R106</text>
<text x="53.4" y="105.1">2K</text>
<text x="78.6" y="103.4">3.9K</text>
<text x="184.1" y="103">ZD3</text>
<text x="36.2" y="109.1">R38</text>
<text x="36.2" y="112.8">330R</text>
<text x="64.4" y="112.1">A4504</text>
<text x="184.1" y="109.5">ZENER2</text>
<text x="66.5" y="115.2">PC9</text>
<text x="245.3" y="119.1">C75</text>
<text x="64.2" y="125.5">NEC2501</text>
<text x="146.7" y="125.7">C72</text>
<text x="156.9" y="123.6">R78</text>
<text x="156.9" y="125.7">3.9K</text>
<text x="167.9" y="125.9">C73</text>
<text x="177.3" y="123.6">D24</text>
<text x="177.3" y="125.9">DIODE</text>
<text x="189.1" y="123.4">D23</text>
<text x="189.1" y="125.5">DIODE</text>
<text x="245.3" y="125.9">30P</text>
<text x="66.8" y="130.9">PC6</text>
<text x="92.6" y="130.9">J4</text>
<text x="123.2" y="130.1">R75</text>
<text x="135" y="130.1">R76</text>
<text x="146.7" y="130.1">R77</text>
<text x="146.7" y="127.9">103</text>
<text x="167.9" y="128.3">104</text>
<text x="205.3" y="130.7">U14</text>
<text x="243.2" y="130.1">R84</text>
<text x="48" y="137.7">C105</text>
<text x="53.4" y="135.6">R105</text>
<text x="53.4" y="137.9">2K</text>
<text x="78.6" y="132.5">R37</text>
<text x="78.6" y="136.3">3.9K</text>
<text x="123.2" y="133.7">1.5M</text>
<text x="135" y="133.7">1.5M</text>
<text x="146.7" y="133.7">75K</text>
<text x="196.1" y="135.6">3</text>
<text x="205.3" y="133.4">LM358</text>
<text x="207.9" y="137.9">1</text>
<text x="212.6" y="137.3">R80</text>
<text x="224.4" y="137.3">R82</text>
<text x="240.8" y="137.9">6</text>
<text x="243.2" y="133.7">24K</text>
<text x="36.2" y="141.9">R35</text>
<text x="48" y="140.1">471</text>
<text x="123.2" y="139.5">R71</text>
<text x="123.2" y="143.1">1.5M</text>
<text x="135" y="139.5">R72</text>
<text x="135" y="143.1">1.5M</text>
<text x="146.7" y="139.5">R73</text>
<text x="146.7" y="143.1">75K</text>
<text x="196.1" y="140.3">2</text>
<text x="212.6" y="140.7">1K</text>
<text x="224.4" y="140.7">10K</text>
<text x="240.8" y="142.6">5</text>
<text x="252.6" y="140.3">7</text>
<text x="257.3" y="139.5">R85</text>
<text x="257.3" y="143.1">5.1K</text>
<text x="36.2" y="145.7">330R</text>
<text x="64.4" y="145">A4504</text>
<text x="66.5" y="148">PC8</text>
<text x="146.7" y="146.8">C68</text>
<text x="146.7" y="148.9">103</text>
<text x="156.9" y="144.7">R74</text>
<text x="156.9" y="146.8">10K</text>
<text x="167.9" y="147.1">C69</text>
<text x="167.9" y="149.5">104</text>
<text x="177.3" y="144.5">D22</text>
<text x="177.3" y="146.7">DIODE</text>
<text x="189.1" y="144.5">D21</text>
<text x="189.1" y="146.7">DIODE</text>
<text x="200.6" y="145">C70</text>
<text x="241.6" y="147.1">R83</text>
<text x="241.6" y="149.2">10K</text>
<text x="247.6" y="147.1">U14</text>
<text x="247.6" y="149.7">LM358</text>
<text x="269.1" y="144.5">C113</text>
<text x="269.1" y="146.7">104</text>
<text x="198.5" y="153.7">R79</text>
<text x="200.6" y="151.8">30P</text>
<text x="64.2" y="158.3">NEC2501</text>
<text x="198.5" y="157.2">6.2K</text>
<text x="222.7" y="158.8">R81</text>
<text x="222.7" y="161">10K</text>
<text x="66.8" y="163.8">PC11</text>
<text x="78.6" y="165.5">R46</text>
<text x="92.6" y="163.8">J5</text>
<text x="48" y="170.6">C108</text>
<text x="48" y="172.9">471</text>
<text x="53.4" y="168.5">R108</text>
<text x="53.4" y="170.8">2K</text>
<text x="78.6" y="169.2">3.9K</text>
<text x="167.6" y="171.3">D37</text>
<text x="36.2" y="174.8">R44</text>
<text x="36.2" y="178.6">330R</text>
<text x="64.4" y="177.9">A4504</text>
<text x="132.7" y="174.8">R87</text>
<text x="132.7" y="178.3">100K</text>
<text x="144.4" y="174.8">R88</text>
<text x="144.4" y="178.3">100K</text>
<text x="156.1" y="174.8">R89</text>
<text x="156.1" y="178.3">100K</text>
<text x="167.6" y="179.8">CHARGE</text>
<text x="66.5" y="180.9">PC13</text>
<text x="64.2" y="191.3">NEC2501</text>
<text x="266.7" y="192">李和明</text>
<text x="266.7" y="189.6">2/2</text>
</g>
<g font-size="2.1" fill="#a1006a">
<text x="213" y="33.5">U</text>
<text x="213" y="40.5">V</text>
<text x="149.8" y="47.5">+5V</text>
<text x="177.8" y="47.5">V1+</text>
<text x="53.4" y="52.2">+5V</text>
<text x="81.4" y="52.2">V1+</text>
<text x="212.6" y="54.5">W</text>
<text x="210.9" y="65.1">+5V</text>
<text x="253.1" y="66.3">+5V</text>
<text x="253.1" y="68.7">A</text>
<text x="253.1" y="71">B</text>
<text x="253.1" y="75.7">+5V</text>
<text x="116.7" y="78.1">R</text>
<text x="215.4" y="80.4">E008</text>
<text x="53.4" y="85.1">+5V</text>
<text x="81.4" y="85.1">V1+</text>
<text x="117.1" y="85.1">S</text>
<text x="116.8" y="92.1">T</text>
<text x="53.4" y="118">+5V</text>
<text x="81.4" y="118">V1+</text>
<text x="184.6" y="116.8">+15V</text>
<text x="116.7" y="132.1">N</text>
<text x="116.8" y="141.5">P</text>
<text x="269.5" y="141.5">POFF</text>
<text x="53.4" y="150.9">+5V</text>
<text x="81.4" y="150.9">V1+</text>
<text x="184.6" y="156.7">+15V</text>
<text x="126.3" y="176.7">P</text>
<text x="53.4" y="183.7">+5V</text>
<text x="81.4" y="183.7">V1+</text>
</g>
</svg>
